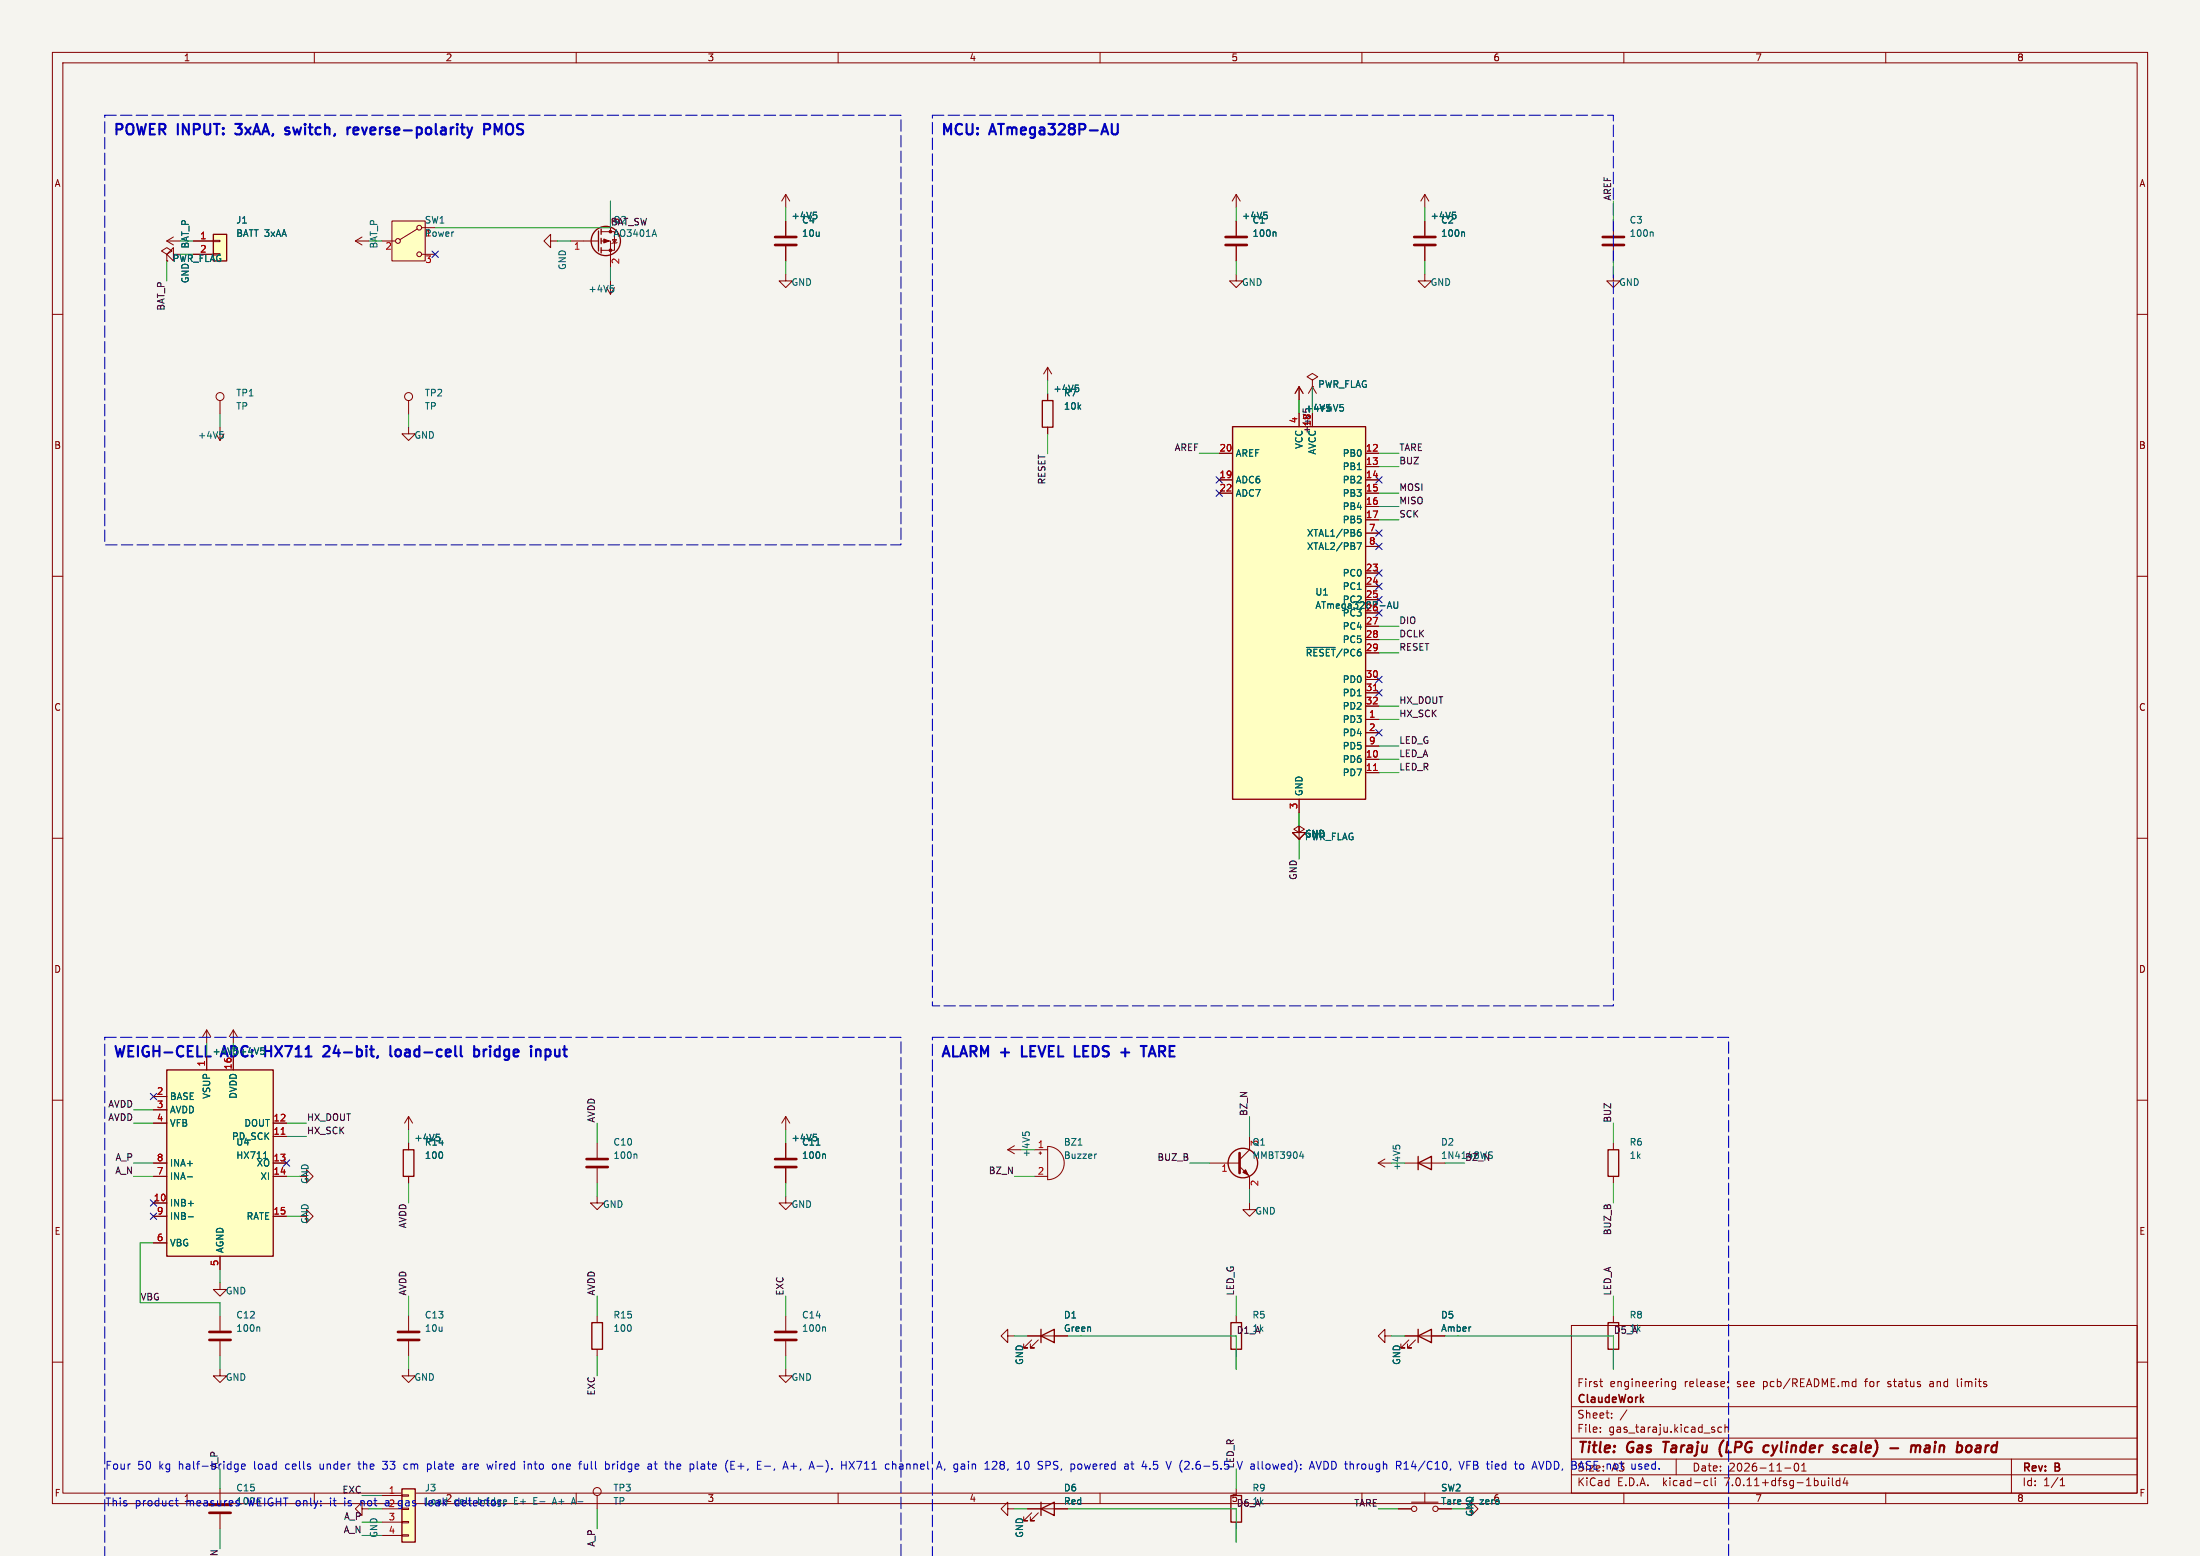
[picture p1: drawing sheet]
<svg xmlns="http://www.w3.org/2000/svg" width="420mm" height="297mm" viewBox="0 0 420 297" stroke-linecap="round" stroke-linejoin="round" font-family="sans-serif">
<path d="M0 0h420v297h-420z" fill="#f5f4ef" stroke="#f5f4ef" stroke-width=".19"/>
<g fill="none" stroke="#840000" stroke-width=".19">
<path d="M10 10h400v277h-400zM12 12h396v273h-396zM60 10v2M110 10v2M160 10v2M210 10v2M260 10v2M310 10v2M360 10v2M150 37.1l-.8 1.3M150 37.1v2.5M150 37.1l.8 1.3"/>
<path d="M236 37.1v2.5M236 37.1l-.8 1.3M236 37.1l.8 1.3M272 37.1v2.5M272 37.1l-.8 1.3M272 37.1l.8 1.3M10 60h2M31.8 48.5l1.1-.6-1.1-.6-1 .6 1 .6v1.3M31.8 49.8h.1M31.8 46h2.6M31.8 46l1.3 .8M33.1 48.5v-1.2l-1.3 1.2 1.3 1.3v-1.3h1.3"/>
<path d="M33.1 45.2l-1.3 .8M36.9 46h3.8M36.9 48.5h3.8M40.7 45.9h1.3v.2h-1.3zM67.8 46l1.3 .8M67.8 46h2.6M69.1 45.2l-1.3 .8M72.9 46h2.6M74.8 42.2h6.4v7.6h-6.4zM79.7 43.7l-3.4 2M80.5 48.5h2.6M105.1 46v-1.3l-1.3 1.3 1.3 1.3v-1.3h1.3"/>
<path d="M108.9 46h5.4M114.8 46h1.7v5.1M114.8 44.2h2.5v3.6h-2.5M116.5 40.9v3.3M116.5 53.6v2.6l.8-1.3M116.9 45.7h.8l-.4 .7zM117.8 46.3l-1 .2M150 52.3v1.3h1.3l-1.3 1.3-1.3-1.3h1.3M150 42.2v2.8M150 47v2.8M236 52.3v1.3h1.3l-1.3 1.3-1.3-1.3h1.3M236 42.2v2.8"/>
<path d="M236 47v2.8M272 52.3v1.3h1.3l-1.3 1.3-1.3-1.3h1.3M272 42.2v2.8M272 47v2.8M308 52.3v1.3h1.3l-1.3 1.3-1.3-1.3h1.3M308 42.2v2.8M308 47v2.8M408 60h2M42 76.5v2.5M78 76.5v2.5M200 70.1v2.6M200 75.2v1.3"/>
<path d="M200 70.1l-.8 1.3M200 70.1l.8 1.3M248 73.8l-.8 1.3M248 73.8v2.6M248 78.9v2.5M248 73.8l.8 1.3M250.5 72.6l1.1-.7-1.1-.6-1 .6 1 .7v1.2M250.5 73.8h.1M250.5 73.8l-.7 1.3M250.5 73.8v2.6M250.5 73.8l.8 1.3M42 81.5v2.6l.8-1.3"/>
<path d="M78 81.5v1.3h1.3l-1.3 1.3-1.3-1.3h1.3M200 81.5v1.3M232.8 86.5h2.5M232.8 91.6h2.5M232.8 94.1h2.5M260.7 86.5h2.5M260.7 89.1h2.5M260.7 91.6h2.5M260.7 94.1h2.5M260.7 96.7h2.5M260.7 99.2h2.5M10 110h2"/>
<path d="M260.7 109.4h2.5M260.7 111.9h2.5M260.7 114.5h2.5M260.7 119.5h2.5M260.7 101.8h2.5M260.7 104.3h2.5M408 110h2M260.7 137.3h2.5M260.7 139.9h2.5M260.7 122.1h2.5M260.7 124.6h2.5M260.7 129.7h2.5"/>
<path d="M260.7 132.2h2.5M260.7 134.8h2.5M10 160h2M248 157.6v1.3h1.3l-1.3 1.3-1.3-1.3h1.3l1-.6-1-.7-1 .7 1 .6v1.3M248 152.6v2.5M260.7 144.9h2.5M260.7 147.5h2.5M260.7 142.4h2.5M408 160h2M248 160.2h.1M39.5 196.6l-.8 1.3M39.5 196.6v2.5"/>
<path d="M39.5 196.6l.7 1.3M44.5 196.6l-.7 1.3M44.5 196.6v2.5M44.5 196.6l.8 1.3M10 210h2M29.3 214.4h2.5M29.3 209.3h2.5M29.3 211.8h2.5M39.5 201.7v2.5M44.5 201.7v2.5M52.2 216.9h2.5M52.2 214.4h2.5"/>
<path d="M78 213.1v2.6M78 218.2v1.3M78 213.1l-.8 1.3M78 213.1l.8 1.3M114 218.2v2.8M150 213.1v2.6M150 218.2v2.8M150 213.1l-.8 1.3M150 213.1l.8 1.3M192.4 219.5l1.3 .7M192.4 219.5h2.5M193.7 218.7l-1.3 .8"/>
<path d="M197.5 219.5h2.5M198.6 219.8v.5M200 218.8a3.2 3.2 0 0 1 3.2 3.2 3.2 3.2 0 0 1-3.2 3.2zM238.5 216.9v2.6l-1.9 1.9M308 218.2v1.3M408 210h2M29.3 222h2.5M29.3 224.5h2.5M29.3 229.6h2.5M29.3 232.2h2.5M29.3 237.2h2.5M42 239.8v2.5"/>
<path d="M52.2 222h2.5M52.2 224.5h2.5M52.2 232.2h2.5M57.2 224.5h1.3v-1.2l1.3 1.2-1.3 1.3v-1.3M57.2 232.2h1.3v-1.3l1.3 1.3-1.3 1.2v-1.2M78 224.5v1.3M114 228.4v1.2h1.3l-1.3 1.3-1.3-1.3h1.3M114 223v2.8M150 228.4v1.2h1.3l-1.3 1.3-1.3-1.3h1.3M150 223v2.8M197.5 224.5h2.5M198.3 220.1h.6"/>
<path d="M230.9 222h5.7M236.6 222.6l1.9 1.9v2.6M238.5 229.6v1.3h1.3l-1.3 1.3-1.2-1.3h1.2M263.1 222h2.6M263.1 222l1.3 .8M264.4 221.2l-1.3 .8M268.2 222h7.6M308 224.5v1.3M10 260h2M42 244.9v1.2h1.3l-1.3 1.3-1.3-1.3h1.3M42 251.2v2.8M42 256v2.8"/>
<path d="M78 251.2v2.8M78 256v2.8M114 251.2v1.3M114 257.5v1.3M150 251.2v2.8M150 256v2.8M192.4 255v-1.3l-1.3 1.3 1.3 1.3v-1.3h1.3M196.2 255h7.6M197 255.8l-1.6 1.5h.8h-.8v-.8M198.2 255.8l-1.5 1.5h.8h-.8v-.8M236 251.2v1.3M236 257.5v1.3"/>
<path d="M264.4 255v-1.3l-1.3 1.3 1.3 1.3v-1.3h1.3M268.2 255h7.6M269 255.8l-1.6 1.5h.8h-.8v-.8M270.2 255.8l-1.5 1.5h.8h-.8v-.8M300 253h108v32h-108zM308 251.2v1.3M308 257.5v1.3M408 260h2M42 261.3v1.3h1.3l-1.3 1.3-1.3-1.3h1.3M78 261.3v1.3h1.3l-1.3 1.3-1.3-1.3h1.3M150 261.3v1.3h1.3l-1.3 1.3-1.3-1.3h1.3M300 278.5h108"/>
<path d="M300 274.5h108M300 268.5h108M305.4 263.7h.5M305.5 273.2v.2M305.5 272.5v.1M305.7 264.6l.2 .1M307.7 270.5v.2M307.7 269.8v.1M310.6 269.1l-1.3 1.9M319.9 263.8l-.5-.1-.2 .3 .1 .6h.6M319.9 263.7v1.2l-.3 .3-.4-.1M327.2 272.9l.2 .2-.2 .3"/>
<path d="M327.2 272.4l.1 .1M328.7 272.5l-.5-.1-.3 .3 .2 .6h.6M329.3 272.5l.2-.1 .4 .1v.9M329.3 271.9v1.5M329.9 263.8v.1M329.9 264.6l-.1 .3M342.7 279.4a.81 .81 0 0 0 .3 1.4l.2-.2 .2-.4-.2-.8M343.9 279.7l.5-.4v1.5M353.7 263.8h.6M353.7 264.6h.6M354.3 263.2v1.5M368.4 264.2v.4"/>
<path d="M373.7 263.2v1.3l.2 .2M384 278.5v6.5M42 284.2v2.8M42 289v2.8M60 285v2M69.1 288v-1.3l-1.3 1.3 1.3 1.3v-1.3h1.3M72.9 288h3.8M72.9 285.5h3.8M72.9 290.5h3.8M72.9 293.1h3.8M76.7 293h1.3v.2h-1.3zM76.7 290.4h1.3v.3h-1.3z"/>
<path d="M76.7 285.3h1.3v.3h-1.3zM110 285v2M114 285.5v2.5M160 285v2M192.4 288v-1.3l-1.3 1.3 1.3 1.3v-1.3h1.3M196.2 288h7.6M197 288.8l-1.6 1.5h.8h-.8v-.8M198.2 288.8l-1.5 1.5h.8h-.8v-.8M210 285v2M236 284.2v1.3M236 290.5v1.3M260 285v2"/>
<path d="M266.9 288h2.6M269.5 286.7h5M272 285v1.7M279.6 288h1.3v-1.3l1.3 1.3-1.3 1.3v-1.3M300 281.5h108M310 285v2M325.6 282.6l.4 .1M326 283.5l-.4 .1M326.7 282.1v1.3l.2 .2M327.4 282.1v.1M327.4 282.6v1M340.7 280.2h1.2"/>
<path d="M343.9 280.8h.9M349.1 282.1v.1M349.1 282.6v1M349.8 282.1v1.3l.2 .2M351.2 282.7l-.4-.1-.3 .3 .2 .6h.5M351.2 282.1v1.5M352.2 282l-.3 1.1h.9M352.6 282.6v1M360 285v2M393.3 283.6h.9M393.3 282.5l.4-.4v1.5"/>
<circle cx="76" cy="46" r=".46"/>
<circle cx="80" cy="48.5" r=".46"/>
<circle cx="80" cy="43.5" r=".46"/>
<circle cx="42" cy="75.7" r=".76"/>
<circle cx="78" cy="75.7" r=".76"/>
<circle cx="114" cy="284.7" r=".76"/>
<circle cx="270" cy="288" r=".51"/>
<circle cx="274" cy="288" r=".51"/>
</g>
<g fill="none" stroke="#840000" stroke-width=".4">
<path d="M317.5 275.2h1.1M318.1 275.2l-.3 2M329 274.9a2.35 2.35 0 0 0-.3 3.1M337.5 275.9l.2 .1M338.4 275.9l.3 1.3M338.4 277.7l-.3 .2M352.6 276a.66 .66 0 0 0-1 .3v.5l.1 .3h.8M360.9 276.4h1.5M364.9 275.9l-.1 1.3M365 276h.7M365.9 276h.6M367.6 276h.7v1.2"/>
<path d="M368.4 276.3l-.7 .1a.4 .4 0 0 0-.3 .4 .4 .4 0 0 0 .2 .4l.7-.1M377.2 277.1h.8M377.3 276h.8l-.1 1.2M378.1 276.3l-.7 .1-.3 .3"/>
</g>
<g fill="none" stroke="#840000" stroke-width=".51">
<path d="M148 46.8h4M148 45.2h4M234 46.8h4M234 45.2h4M270 46.8h4M270 45.2h4M306 46.8h4M306 45.2h4M112 222.8h4M112 221.2h4M148 222.8h4M148 221.2h4"/>
<path d="M236.6 220.1v3.8M40 255.8h4M40 254.2h4M76 255.8h4M76 254.2h4M148 255.8h4M148 254.2h4M40 288.8h4M40 287.2h4"/>
</g>
<g fill="#840000" stroke="#840000" stroke-width=".19">
<path d="M237.3 223.8l.5-.5 .5 1z"/>
<path d="M115.3 45.6l1 .4-1 .4z"/>
<circle cx="116.5" cy="47.8" r=".25"/>
<circle cx="116.5" cy="44.2" r=".25"/>
</g>
<g fill="none" stroke="#840000" stroke-width=".25">
<path d="M40.7 44.7h2.6v5.1h-2.6zM114.3 44.1v3.8M114.8 43.7v1M114.8 45.5v1M114.8 47.3v1M199 76.5h2v5h-2zM235.3 81.4h25.4v71.2h-25.4zM31.8 204.2h20.4v35.6h-20.4zM77 219.5h2v5h-2zM307 219.5h2v5h-2zM270.7 222l2.6-1.3v2.6zM270.7 220.7v2.6"/>
<path d="M113 252.5h2v5h-2zM198.7 255l2.6-1.3v2.6zM198.7 253.7v2.6M235 252.5h2v5h-2zM270.7 255l2.6-1.3v2.6zM270.7 253.7v2.6M307 252.5h2v5h-2zM76.7 284.2h2.6v10.2h-2.6zM198.7 288l2.6-1.3v2.6zM198.7 286.7v2.6M235 285.5h2v5h-2z"/>
<circle cx="115.7" cy="46" r="2.79"/>
<circle cx="237.3" cy="222" r="2.82"/>
</g>
<g fill="none" stroke="#006464" stroke-width=".19">
<path d="M116.5 54.5h.6M116.9 55l.3 .2v.3l-.3 .2M124.9 43.8l.4 1.3M155.3 40.5h.6M155.8 41l.1 .2-.1 .5M241.3 40.5h.6M241.7 41l.2 .2v.3l-.2 .3M243.4 44.3l.2 .2v.6M277.3 40.5h.6M277.7 41l.2 .2v.3l-.2 .3M279.4 44.3l.2 .2v.6M315.4 44.3l.2 .2v.6"/>
<path d="M205.3 73.5h.6M205.8 74l.1 .2-.1 .5M255.8 77.2h.6M256.2 77.7l.3 .2v.3l-.3 .3M42 82.4h.6M42.4 82.9l.2 .2v.3l-.2 .3M259.1 103.6h.8l-.5 1.3M259.2 101.7l.4-.1 .2 .2-.1 .5h-.3l-.2-.1M259.7 101.1h-.3l-.2 .3M265 115.8h.6M265.3 114.8l.4 1.3M266.1 114.8v1.1l.3 .2h.2l.2-.2v-1.1"/>
<path d="M249.4 123.6h5.5M49.8 200h.6M50.2 200.5l.3 .2v.3l-.3 .3M83.3 216.5h.6M155.3 216.5h.6M155.8 218.6h.8M195.2 216.1v.6M195.7 216.3l.3-.2h.3l.2 .2M205.8 218.6h.8M266 218.7v.6M266.4 218.8l.3-.2h.3l.2 .2M284.4 219.8l.5 .1"/>
<path d="M35.8 224.6h.9M36 229.7h.9M36 232.3h.9M121.4 220.3l.2 .2v.6M157.4 220.3l.2 .2v.6M209.3 220.3h-.2M248.1 220.7h.8M248.7 220.3v.8M284.4 220.5l.4 .1 .1 .3-.2 .2h-.3M49.4 253.3l.2 .2v.6M157.4 253.3l.2 .2v.6M105.5 286.8h.6"/>
<path d="M105.8 285.8l-.4 1.3M109.2 286.8h.6M109.5 285.8l-.4 1.3"/>
</g>
<g fill="#ffffc2" stroke="#ffffc2" stroke-width=".19">
<path d="M76.7 284.2h2.6v10.2h-2.6z"/>
<path d="M74.8 42.2h6.4v7.6h-6.4z"/>
<path d="M40.7 44.7h2.6v5.1h-2.6z"/>
<path d="M235.3 81.4h25.4v71.2h-25.4z"/>
<path d="M31.8 204.2h20.4v35.6h-20.4z"/>
</g>
<path d="M262.2 131.8h.7M262.2 147.1h.7M53.7 216.5h.7" fill="none" stroke="#a90000" stroke-width=".19"/>
<g fill="none" stroke="#0000c2" stroke-width=".19">
<path d="M45.5 279.4v1.3l-.3 .2h-.4M45.5 279.5l-.5-.1-.3 .3M46.1 279.9l.7-.1-.1-.3-.4-.1-.2 .3 .1 .7h.5M68.3 279.4h.6M73 278.9h1M77.7 279.4l-.5 .1-.1 .2 .1 .6 .5 .1M81.6 279.5h.6M81.6 279.4v1.5M88.4 279.5l.4-.1 .2 .3M89 279.8l-.5 .1a.29 .29 0 0 0-.2 .3 .29 .29 0 0 0 .2 .2h.5M94.1 279.4l-.3 1-.3-.7-.3 .7M100.1 278.9v.2"/>
<path d="M100.8 279.4v1M101.2 279.4l-.4 .2M105.6 279.5l.4-.1 .2 .3v.6l-.2 .1h-.4M111.5 279.4v.8l.2 .2h.3M115.7 279.4h.3l.3 .3-.1 .6-.5 .1M117 279.4v1M117.1 279.5l-.1 .2M123.9 279.4h.3l.2 .3v.7M124.4 279.8l-.5 .1M124.9 279.4h.6M125.1 278.9v1.3l.2 .2M128.4 279.4l.2 .3v.7"/>
<path d="M133.1 278.9v1.3l.2 .2M139.5 279.7h.5M140.2 278.9h-.7v1.5h.7M146 279.9h1.1M151 279.9h1.1M151.5 279.3v1.1M156 279.9h1.1M162.1 278.9l1 1.5M163.1 278.9l-1 1.5M170.6 279.4h.2l.2 .3v.7M172.2 279.4l-.5 .1M172.2 279.9h-.3a.29 .29 0 0 0-.2 .3 .29 .29 0 0 0 .2 .2h.3"/>
<path d="M191.2 279.6l-.3 .3 .1 .4 .2 .1h.4M191.2 279.6h.3M191.5 279.6l.1 .1M191.6 279l-.4-.1-.2 .2-.1 .2 .3 .3M191.6 279.5l-.1 .1M201.2 279h.8M201.2 279.6l.7 .3M208.2 279.4l-.3 1-.3-.7M218.4 278.9l-.4 1h1M226.2 279l.5-.1 .3 .3M227 279.4l-.9 1h.9M238.8 279.5h.6l.1 .9"/>
<path d="M239.5 279.8l-.5 .1a.29 .29 0 0 0-.3 .3 .29 .29 0 0 0 .3 .2h.5M240.2 278.9v1.3l.2 .2M252.7 278.9a.76 .76 0 0 1 .9 .8 .76 .76 0 0 1-.9 .7M255 279.3l-.2-.3-.6-.1v1.5h.6l.2-.3M269.5 279.9h.9M272 278.9l-1.3 1.9M281.3 278.9h.5l.2 .2 .1 .3-.3 .3M281.3 279.7h.5M281.8 279.7a.4 .4 0 0 1 .4 .3 .4 .4 0 0 1-.3 .4h-.6M283.7 279.4h.6M284 278.9v1.3l.2 .2M293.7 278.9l.5 1.5 .5-1.5"/>
<path d="M33.5 286.4h.5M33.7 285.9v1.3l.3 .2M44.7 280.2l.3 .2h.5M68.9 286.4v1M69 286.5l-.1 .1M73 280.3l.7 .1M73.6 286.9v.5M76.1 287.9h.4M76.2 287.4h.4M76.6 286.4l-.4 .1M81.6 280.4h.6M124.4 280.4h-.5"/>
<path d="M201.9 280.3l-.6 .1M298.3 280.4l-.1 .3"/>
</g>
<g fill="none" stroke="#0000c2" stroke-width=".4">
<path d="M44.9 23.7h1.2M44.9 25.5l.3 .2M54.5 24.9l.7 .2 .1 .2-.1 .3-.6 .1M54.5 24.4l.2-.1 .5 .1M66.9 24.3l-.4 .1-.2 .3M68.1 24.3h-.3l-.3 .3 .1 1 .5 .1M68.4 24.8l-.9 .2M92.4 24.7h.8a.54 .54 0 0 0 .4-.5 .54 .54 0 0 0-.4-.5h-.8v2M95.1 25.1l-.7-1.4v2M213.4 23.7l-.1 1.8-.3 .2h-.4l-.3-.2M50.6 199.7v2M62.7 199.7h-.7l-.2 .1"/>
<path d="M74.5 199.7v1.7l.3 .3M90.5 199.7v2M195.1 199.7v2h.9M217.8 199.7h1.1M218.3 199.7v2M39.3 201.7h.9M50.6 200.6h1.2M62.8 200.5l-1.1 1.2h1.2M76.3 200.4a.54 .54 0 0 0-.8 .3v.6a.54 .54 0 0 0 .8 .3M90.5 200.4l.6-.1 .4 .4v.6l-.2 .3h-.8M92.3 200.3v1.4M92.9 200.3l-.4 .1-.2 .3"/>
<path d="M104.1 201.6l.6 .1M104.1 200.3v2M104.7 200.3l-.6 .1M214 200.9h1.6M219.3 201.7l.7-2 .6 2M219.5 201.1h.9"/>
</g>
<path d="M20 22h152v82h-152v-82M178 22h130v170h-130v-170M20 198h152v99.1M178 198h152v99.1M20 297.1v-99.1M178 297.1v-99.1" fill="none" stroke="#0000c2" stroke-width=".2" stroke-dasharray="2.2 .8"/>
<g fill="none" stroke="#009600" stroke-width=".19">
<path d="M116.5 38.4v5.1h-33.4M150 39.6v2.6M236 39.6v2.6M272 39.6v2.6M308 38.4v3.8M31.8 49.8v3.8M106.4 46h2.5M116.5 51.1v2.5M150 49.8v2.5M236 49.8v2.5M272 49.8v2.5M308 49.8v2.5"/>
<path d="M42 79v2.5M78 79v2.5M200 72.7v2.5M248 76.4v2.5M250.5 73.8v5.1M200 82.8v3.8M229 86.5h3.8M263.2 86.5h3.9M263.2 89.1h3.9M263.2 99.2h3.9M263.2 96.7h3.9M263.2 94.1h3.9"/>
<path d="M263.2 119.5h3.9M263.2 124.6h3.9M263.2 122.1h3.9M263.2 134.8h3.9M263.2 137.3h3.9M248 155.1v2.5M263.2 144.9h3.9M263.2 147.5h3.9M263.2 142.4h3.9M248 160.2v3.8M39.5 199.1v2.6M44.5 199.1v2.6"/>
<path d="M25.5 214.4h3.8M25.5 211.8h3.8M54.7 214.4h3.8M54.7 216.9h3.8M78 215.7v2.5M114 214.4v3.8M150 215.7v2.5M194.9 219.5h2.6M238.5 213.1v3.8M308 214.4v3.8M25.5 224.5h3.8M25.5 222h3.8"/>
<path d="M29.3 237.2h-2.5v11.4h15.2v2.6M54.7 224.5h2.5M54.7 232.2h2.5M78 225.8v3.8M114 225.8v2.6M150 225.8v2.6M193.7 224.5h3.8M227.1 222h3.8M238.5 227.1v2.5M265.7 222h2.5M275.8 222h3.8M308 225.8v3.8"/>
<path d="M42 242.3v2.6M42 258.8v2.5M78 247.4v3.8M78 258.8v2.5M114 247.4v3.8M114 258.8v3.8M150 247.4v3.8M150 258.8v2.5M193.7 255h2.5M206.4 255h29.6v6.3M236 247.4v3.8M265.7 255h2.5"/>
<path d="M278.4 255h29.6v6.3M308 247.4v3.8M42 280.4v3.8M42 291.8v3.8M69.1 290.5h3.8M69.1 293.1h3.8M69.1 285.5h3.8M114 288v3.8M193.7 288h2.5M206.4 288h29.6v6.4M236 280.4v3.8M263.1 288h3.8"/>
<path d="M277.1 288h2.5"/>
</g>
<g fill="none" stroke="#000084" stroke-width=".19">
<path d="M82.5 47.9l1.2 1.2M83.7 47.9l-1.2 1.2M232.2 91l1.2 1.2M232.2 93.5l1.2 1.2M233.4 91l-1.2 1.2M233.4 93.5l-1.2 1.2M262.6 91l1.3 1.2M263.9 91l-1.3 1.2M262.6 113.9l1.3 1.2M262.6 111.3l1.3 1.2M262.6 101.2l1.3 1.2M262.6 103.7l1.3 1.2"/>
<path d="M262.6 108.8l1.3 1.2M262.6 116.4l1.3 1.2M263.9 113.9l-1.3 1.2M263.9 111.3l-1.3 1.2M263.9 101.2l-1.3 1.2M263.9 103.7l-1.3 1.2M263.9 108.8l-1.3 1.2M263.9 116.4l-1.3 1.2M262.6 129.1l1.3 1.2M262.6 139.3l1.3 1.2M262.6 131.6l1.3 1.2M263.9 129.1l-1.3 1.2"/>
<path d="M263.9 139.3l-1.3 1.2M263.9 131.6l-1.3 1.2M28.7 208.7l1.2 1.2M29.9 208.7l-1.2 1.2M28.7 229l1.2 1.2M28.7 231.6l1.2 1.2M29.9 229l-1.2 1.2M29.9 231.6l-1.2 1.2M54.1 221.4l1.2 1.2M55.3 221.4l-1.2 1.2"/>
</g>
<g font-size="2.8" fill="#0000c2">
<text x="21.5" y="26.3">POWER</text>
<text x="34" y="26.3">INPUT:</text>
<text x="46" y="26.3">3xAA,</text>
<text x="56.2" y="26.3">switch,</text>
<text x="68.8" y="26.3">reverse-polarity</text>
<text x="95.7" y="26.3">PMOS</text>
<text x="179.5" y="26.3">MCU:</text>
<text x="189.2" y="26.3">ATmega328P-AU</text>
<text x="21.5" y="202.4">WEIGH-CELL</text>
<text x="51.5" y="202.4">HX711</text>
<text x="63.5" y="202.4">24-bit,</text>
<text x="77" y="202.4">load-cell</text>
<text x="93.8" y="202.4">bridge</text>
<text x="105.4" y="202.4">input</text>
<text x="179.5" y="202.4">ALARM +</text>
<text x="196" y="202.4">LEVEL LEDS</text>
<text x="221.3" y="202.4">TARE</text>
</g>
<text font-size="2.8" fill="#006464" x="42.5" y="202.4">ADC:</text>
<g font-size="2.8" fill="#840000">
<text x="301" y="277.9">Title:</text>
<text x="310.6" y="277.9">Gas</text>
<text x="318.4" y="277.9">Taraju</text>
<text x="329.9" y="277.9">(LPG</text>
<text x="339.1" y="277.9">cylinder</text>
<text x="353.3" y="277.9">scale)</text>
<text x="364.8" y="277.9">-</text>
<text x="369.6" y="277.9">main</text>
<text x="379.2" y="277.9">board</text>
</g>
<g font-size="2.1" fill="#840000">
<text x="301" y="268.2">ClaudeWork</text>
<text x="301" y="265">First</text>
<text x="307.3" y="265">engineering</text>
<text x="321.6" y="265">release;</text>
<text x="331.7" y="265">see</text>
<text x="336.8" y="265">pcb/README.md</text>
<text x="356.5" y="265">for</text>
<text x="360.9" y="265">status</text>
<text x="369.1" y="265">and</text>
<text x="374.5" y="265">limits</text>
<text x="301" y="273.7">File:</text>
<text x="301" y="271">Sheet:</text>
<text x="307.1" y="273.7">gas_taraju.kicad_sch</text>
<text x="318.5" y="280.7">used.Date:</text>
<text x="330" y="281.1">2026-11-01</text>
<text x="386" y="281.3">Rev:</text>
<text x="392.4" y="281.3">B</text>
<text x="301" y="283.9">KiCad</text>
<text x="308.7" y="283.9">E.D.A.</text>
<text x="317.6" y="283.9">kicad-cli</text>
<text x="329.5" y="283.9">7.0.11+dfsg-1build4</text>
<text x="386" y="283.9">Id:</text>
<text x="390.1" y="283.9">1/1</text>
</g>
<g font-size="2.1" fill="#0000c2">
<text x="20" y="280.7">Four</text>
<text x="26.2" y="280.7">50</text>
<text x="30.4" y="280.7">kg</text>
<text x="34.3" y="280.7">half-bridge</text>
<text x="48.8" y="280.7">load</text>
<text x="54.9" y="280.7">cells</text>
<text x="61.6" y="280.7">under</text>
<text x="69.2" y="280.7">the</text>
<text x="74" y="280.7">33</text>
<text x="78.1" y="280.7">cm</text>
<text x="82.7" y="280.7">plate</text>
<text x="89.7" y="280.7">are</text>
<text x="94.5" y="280.7">wired</text>
<text x="101.7" y="280.7">into</text>
<text x="107.3" y="280.7">one</text>
<text x="112.6" y="280.7">full</text>
<text x="117.7" y="280.7">bridge</text>
<text x="126" y="280.7">at</text>
<text x="129.5" y="280.7">the</text>
<text x="134.3" y="280.7">plate</text>
<text x="141.2" y="280.7">(E+,</text>
<text x="147.4" y="280.7">E-,</text>
<text x="152.7" y="280.7">A+,</text>
<text x="157.8" y="280.7">A-).</text>
<text x="164" y="280.7">HX711</text>
<text x="172.6" y="280.7">channel</text>
<text x="182.7" y="280.7">A, gain</text>
<text x="192" y="280.7">128,</text>
<text x="198.3" y="280.7">10</text>
<text x="202.5" y="280.7">SPS,</text>
<text x="208.9" y="280.7">powered</text>
<text x="219.3" y="280.7">at</text>
<text x="222.8" y="280.7">4.5</text>
<text x="227.7" y="280.7">V (2.6-5.5</text>
<text x="241.6" y="280.7">V allowed):</text>
<text x="255.7" y="280.7">AVDD through</text>
<text x="272.4" y="280.7">R14/C10,</text>
<text x="284.7" y="280.7">VFB tied</text>
<text x="295.6" y="280.7">to</text>
<text x="299.1" y="280.7">AVDD,</text>
<text x="301" y="281.1">Size: BASE not</text>
<text x="307.6" y="281.1">A3</text>
<text x="20" y="287.7">This</text>
<text x="25.7" y="287.7">product</text>
<text x="35.5" y="287.7">measures</text>
<text x="47.5" y="287.7">WEIGHT only:</text>
<text x="63.4" y="287.7">it</text>
<text x="66.3" y="287.7">is</text>
<text x="74.4" y="287.7">a</text>
<text x="77.1" y="287.7">gas</text>
<text x="88.2" y="287.7">detector.</text>
</g>
<text font-size="2.1" fill="#009600" x="69.5" y="287.7">not</text>
<g font-size="1.8" fill="#840000">
<text x="35" y="11.9">1</text>
<text x="85" y="11.9">2</text>
<text x="135" y="11.9">3</text>
<text x="185" y="11.9">4</text>
<text x="235" y="11.9">5</text>
<text x="285" y="11.9">6</text>
<text x="335" y="11.9">7</text>
<text x="385" y="11.9">8</text>
<text x="10.3" y="35.9">A</text>
<text x="408.3" y="35.9">A</text>
<text x="10.3" y="85.9">B</text>
<text x="408.2" y="85.9">B</text>
<text x="251" y="116.4">ATmega328P-AU</text>
<text x="10.3" y="135.9">C</text>
<text x="408.2" y="135.9">C</text>
<text x="10.3" y="185.9">D</text>
<text x="408.2" y="185.9">D</text>
<text x="10.3" y="235.9">E</text>
<text x="408.3" y="235.9">E</text>
<text x="10.3" y="285.9">F</text>
<text x="135" y="286.9">3</text>
<text x="185" y="286.9">4</text>
<text x="275" y="287.4">Tare</text>
<text x="335" y="286.9">7</text>
<text x="385" y="286.9">8</text>
<text x="408.3" y="285.9">F</text>
</g>
<g font-size="1.8" fill="#0f0f0f">
<text x="307.6" y="38.4" transform="rotate(-90 307.6 38.4)">AREF</text>
<text x="116.5" y="43.1">BAT_SW</text>
<text x="117" y="42.9">Q2</text>
<text x="118.5" y="42.9" transform="rotate(-90 118.5 42.9)">3</text>
<text x="31.5" y="59.4" transform="rotate(-90 31.5 59.4)">BAT_P</text>
<text x="224.2" y="86.2">AREF</text>
<text x="267.1" y="88.7">BUZ</text>
<text x="267.1" y="86.2">TARE</text>
<text x="199.7" y="92.6" transform="rotate(-90 199.7 92.6)">RESET</text>
<text x="267.1" y="93.8">MOSI</text>
<text x="267.1" y="98.9">SCK</text>
<text x="267.1" y="96.3">MISO</text>
<text x="267.1" y="119.2">DIO</text>
<text x="267.1" y="124.3">RESET</text>
<text x="267.1" y="121.7">DCLK</text>
<text x="267.1" y="134.4">HX_DOUT</text>
<text x="267.1" y="137">HX_SCK</text>
<text x="267.1" y="142.1">LED_G</text>
<text x="267.1" y="147.1">LED_R</text>
<text x="267.1" y="144.6">LED_A</text>
<text x="247.7" y="168.1" transform="rotate(-90 247.7 168.1)">GND</text>
<text x="20.6" y="214">AVDD</text>
<text x="20.6" y="211.5">AVDD</text>
<text x="58.5" y="214">HX_DOUT</text>
<text x="113.7" y="214.4" transform="rotate(-90 113.7 214.4)">AVDD</text>
<text x="238.2" y="213.1" transform="rotate(-90 238.2 213.1)">BZ_N</text>
<text x="307.6" y="214.4" transform="rotate(-90 307.6 214.4)">BUZ</text>
<text x="22" y="221.7">A_P</text>
<text x="58.5" y="216.6">HX_SCK</text>
<text x="220.9" y="221.7">BUZ_B</text>
<text x="279.6" y="221.7">BZ_N</text>
<text x="21.9" y="224.2">A_N</text>
<text x="188.7" y="224.2">BZ_N</text>
<text x="77.7" y="234.5" transform="rotate(-90 77.7 234.5)">AVDD</text>
<text x="307.6" y="235.9" transform="rotate(-90 307.6 235.9)">BUZ_B</text>
<text x="26.8" y="248.3">VBG</text>
<text x="77.7" y="247.4" transform="rotate(-90 77.7 247.4)">AVDD</text>
<text x="113.7" y="247.4" transform="rotate(-90 113.7 247.4)">AVDD</text>
<text x="149.7" y="247.4" transform="rotate(-90 149.7 247.4)">EXC</text>
<text x="235.7" y="247.4" transform="rotate(-90 235.7 247.4)">LED_G</text>
<text x="307.6" y="247.4" transform="rotate(-90 307.6 247.4)">LED_A</text>
<text x="236" y="254.7">D1_A</text>
<text x="239" y="254.4">1k</text>
<text x="308" y="254.7">D5_A</text>
<text x="311" y="254.4">1k</text>
<text x="113.7" y="266.5" transform="rotate(-90 113.7 266.5)">EXC</text>
<text x="65.3" y="285.1">EXC</text>
<text x="235" y="286.9">5</text>
<text x="236" y="287.7">D6_A</text>
<text x="239" y="287.4">1k</text>
<text x="258.4" y="287.7">TARE</text>
<text x="65.5" y="292.7">A_N</text>
<text x="65.6" y="290.2">A_P</text>
<text x="41.7" y="297" transform="rotate(-90 41.7 297)">N</text>
<text x="113.7" y="295.3" transform="rotate(-90 113.7 295.3)">A_P</text>
</g>
<g font-size="1.8" fill="#006464">
<text x="36.2" y="47.5" transform="rotate(-90 36.2 47.5)">BAT_P</text>
<text x="45" y="42.9">J1</text>
<text x="45" y="45.4">BATT 3xAA</text>
<text x="81" y="42.9">SW1</text>
<text x="81" y="45.4">Power</text>
<text x="81.1" y="45.4">1</text>
<text x="117" y="45.4">AO3401A</text>
<text x="151" y="42.1">+4V5</text>
<text x="153" y="42.9">C4</text>
<text x="153" y="45.4">10u</text>
<text x="237" y="42.1">+4V5</text>
<text x="239" y="42.9">C1</text>
<text x="239" y="45.4">100n</text>
<text x="273" y="42.1">+4V5</text>
<text x="275" y="42.9">C2</text>
<text x="275" y="45.4">100n</text>
<text x="311" y="42.9">C3</text>
<text x="311" y="45.4">100n</text>
<text x="32.8" y="50.2">PWR_FLAG</text>
<text x="38.1" y="48.3">2</text>
<text x="108.2" y="51.6" transform="rotate(-90 108.2 51.6)">GND</text>
<text x="36.2" y="54.2" transform="rotate(-90 36.2 54.2)">GND</text>
<text x="112.2" y="56">+4V5</text>
<text x="151" y="54.8">GND</text>
<text x="237" y="54.8">GND</text>
<text x="273" y="54.8">GND</text>
<text x="309" y="54.8">GND</text>
<text x="45" y="75.9">TP1</text>
<text x="81" y="75.9">TP2</text>
<text x="201" y="75.1">+4V5</text>
<text x="203" y="75.9">R7</text>
<text x="251.5" y="74.2">PWR_FLAG</text>
<text x="37.7" y="83.9">+4V5</text>
<text x="45" y="78.4">TP</text>
<text x="79" y="83.9">GND</text>
<text x="81" y="78.4">TP</text>
<text x="203" y="78.4">10k</text>
<text x="249" y="78.8">+4V5</text>
<text x="250.2" y="82.9" transform="rotate(-90 250.2 82.9)">+4V5</text>
<text x="251.5" y="78.8">+4V5</text>
<text x="235.8" y="87.4">AREF</text>
<text x="248.9" y="85.8" transform="rotate(-90 248.9 85.8)">VCC</text>
<text x="251.4" y="86.9" transform="rotate(-90 251.4 86.9)">AVCC</text>
<text x="256.2" y="87.4">PB0</text>
<text x="256.2" y="89.9">PB1</text>
<text x="235.8" y="92.5">ADC6</text>
<text x="235.8" y="95">ADC7</text>
<text x="256.2" y="92.5">PB2</text>
<text x="256.2" y="95">PB3</text>
<text x="256.2" y="97.5">PB4</text>
<text x="256.2" y="100.1">PB5</text>
<text x="249.4" y="102.6">XTAL1/PB6</text>
<text x="249.4" y="105.2">XTAL2/PB7</text>
<text x="251" y="113.9">U1</text>
<text x="256.2" y="110.2">PC0</text>
<text x="256.2" y="112.8">PC1</text>
<text x="256.2" y="115.3">PC2</text>
<text x="256.2" y="117.9">PC3</text>
<text x="249.2" y="125.5">~{RESET}/PC6</text>
<text x="256.2" y="120.4">PC4</text>
<text x="256.2" y="122.9">PC5</text>
<text x="256.2" y="130.6">PD0</text>
<text x="256.2" y="133.1">PD1</text>
<text x="256.2" y="135.6">PD2</text>
<text x="256.2" y="138.2">PD3</text>
<text x="256.2" y="140.7">PD4</text>
<text x="256.2" y="143.3">PD5</text>
<text x="256.2" y="145.8">PD6</text>
<text x="256.2" y="148.3">PD7</text>
<text x="248.9" y="152.1" transform="rotate(-90 248.9 152.1)">GND</text>
<text x="249" y="160.6">PWR_FLAG</text>
<text x="249" y="160">GND</text>
<text x="40.5" y="201.5">+4V5</text>
<text x="45.5" y="201.5">+4V5</text>
<text x="40.3" y="209.8" transform="rotate(-90 40.3 209.8)">VSUP</text>
<text x="45.4" y="209.8" transform="rotate(-90 45.4 209.8)">DVDD</text>
<text x="32.3" y="210.2">BASE</text>
<text x="32.3" y="212.7">AVDD</text>
<text x="32.3" y="215.2">VFB</text>
<text x="46.6" y="215.2">DOUT</text>
<text x="44.2" y="217.8">PD_SCK</text>
<text x="45" y="218.9">U4</text>
<text x="45" y="221.4">HX711</text>
<text x="79" y="218.1">+4V5</text>
<text x="81" y="218.9">R14</text>
<text x="81" y="221.4">100</text>
<text x="117" y="221.4">100n</text>
<text x="117" y="218.9">C10</text>
<text x="151" y="218.1">+4V5</text>
<text x="153" y="218.9">C11</text>
<text x="153" y="221.4">100n</text>
<text x="196.8" y="221" transform="rotate(-90 196.8 221)">+4V5</text>
<text x="203" y="218.9">BZ1</text>
<text x="203" y="221.4">Buzzer</text>
<text x="239" y="218.9">Q1</text>
<text x="239" y="221.4">MMBT3904</text>
<text x="240.5" y="218.9" transform="rotate(-90 240.5 218.9)">3</text>
<text x="275" y="218.9">D2</text>
<text x="275" y="221.4">1N4148WS</text>
<text x="311" y="218.9">R6</text>
<text x="311" y="221.4">1k</text>
<text x="32.3" y="225.4">INA-</text>
<text x="32.3" y="222.9">INA+</text>
<text x="48.9" y="222.9">XO</text>
<text x="49.6" y="225.4">XI</text>
<text x="59.1" y="226.1" transform="rotate(-90 59.1 226.1)">GND</text>
<text x="267.5" y="223.5" transform="rotate(-90 267.5 223.5)">+4V5</text>
<text x="32.3" y="230.5">INB+</text>
<text x="32.3" y="233">INB-</text>
<text x="47" y="233">RATE</text>
<text x="59.1" y="233.7" transform="rotate(-90 59.1 233.7)">GND</text>
<text x="115" y="230.8">GND</text>
<text x="151" y="230.8">GND</text>
<text x="239.5" y="232">GND</text>
<text x="32.3" y="238.1">VBG</text>
<text x="42.9" y="239.3" transform="rotate(-90 42.9 239.3)">AGND</text>
<text x="43" y="247.3">GND</text>
<text x="45" y="251.9">C12</text>
<text x="81" y="251.9">C13</text>
<text x="117" y="251.9">R15</text>
<text x="153" y="251.9">C14</text>
<text x="203" y="251.9">D1</text>
<text x="239" y="251.9">R5</text>
<text x="275" y="251.9">D5</text>
<text x="311" y="251.9">R8</text>
<text x="45" y="254.4">100n</text>
<text x="81" y="254.4">10u</text>
<text x="117" y="254.4">100</text>
<text x="153" y="254.4">100n</text>
<text x="203" y="254.4">Green</text>
<text x="275" y="254.4">Amber</text>
<text x="43" y="263.8">GND</text>
<text x="79" y="263.8">GND</text>
<text x="151" y="263.8">GND</text>
<text x="195.5" y="260.6" transform="rotate(-90 195.5 260.6)">GND</text>
<text x="267.5" y="260.6" transform="rotate(-90 267.5 260.6)">GND</text>
<text x="45" y="284.9">C15</text>
<text x="81" y="284.9">J3</text>
<text x="98.4" y="287.4">E+</text>
<text x="102.3" y="287.4">E-</text>
<text x="106.2" y="287.4">A+</text>
<text x="110" y="287.4">A-</text>
<text x="117" y="284.9">TP3</text>
<text x="117" y="287.4">TP</text>
<text x="203" y="284.9">D6</text>
<text x="203" y="287.4">Red</text>
<text x="239" y="284.9">R9</text>
<text x="275" y="284.9">SW2</text>
<text x="280.2" y="287.4">/</text>
<text x="282.7" y="287.4">zero</text>
<text x="285" y="286.9">6</text>
<text x="72.2" y="293.6" transform="rotate(-90 72.2 293.6)">GND</text>
<text x="195.5" y="293.6" transform="rotate(-90 195.5 293.6)">GND</text>
<text x="281.5" y="289.5" transform="rotate(-90 281.5 289.5)">GND</text>
</g>
<g font-size="1.8" fill="#a90000">
<text x="38.1" y="45.7">1</text>
<text x="73.5" y="48">2</text>
<text x="109.5" y="48">1</text>
<text x="81.1" y="50.5">3</text>
<text x="118.5" y="50.5" transform="rotate(-90 118.5 50.5)">2</text>
<text x="247.7" y="80.9" transform="rotate(-90 247.7 80.9)">4</text>
<text x="250.3" y="81.5" transform="rotate(-90 250.3 81.5)">18</text>
<text x="232.7" y="86.3">20</text>
<text x="260.7" y="86.3">12</text>
<text x="260.7" y="88.8">13</text>
<text x="232.7" y="91.3">19</text>
<text x="232.7" y="93.9">22</text>
<text x="260.7" y="91.3">14</text>
<text x="260.7" y="93.9">15</text>
<text x="260.7" y="96.4">16</text>
<text x="260.7" y="99">17</text>
<text x="261.3" y="101.5">7</text>
<text x="261.3" y="104">8</text>
<text x="260.7" y="109.1">23</text>
<text x="260.7" y="111.7">24</text>
<text x="260.7" y="114.2">25</text>
<text x="260.7" y="116.7">26</text>
<text x="260.7" y="119.3">27</text>
<text x="260.7" y="121.8">28</text>
<text x="260.7" y="124.4">29</text>
<text x="260.7" y="129.4">30</text>
<text x="260.7" y="132">31</text>
<text x="260.7" y="134.5">32</text>
<text x="261.3" y="137.1">1</text>
<text x="261.3" y="139.6">2</text>
<text x="261.3" y="142.1">9</text>
<text x="260.7" y="144.7">10</text>
<text x="260.7" y="147.2">11</text>
<text x="247.7" y="154.5" transform="rotate(-90 247.7 154.5)">3</text>
<text x="39.2" y="203.7" transform="rotate(-90 39.2 203.7)">1</text>
<text x="29.9" y="209">2</text>
<text x="44.3" y="204.3" transform="rotate(-90 44.3 204.3)">16</text>
<text x="29.9" y="211.6">3</text>
<text x="29.9" y="214.1">4</text>
<text x="52.1" y="214.1">12</text>
<text x="29.9" y="221.7">8</text>
<text x="52.1" y="216.7">11</text>
<text x="52.1" y="221.7">13</text>
<text x="198" y="219.2">1</text>
<text x="29.9" y="224.3">7</text>
<text x="52.1" y="224.3">14</text>
<text x="198" y="224.3">2</text>
<text x="233.1" y="224">1</text>
<text x="240.5" y="226.5" transform="rotate(-90 240.5 226.5)">2</text>
<text x="29.3" y="229.4">10</text>
<text x="29.9" y="231.9">9</text>
<text x="52.1" y="231.9">15</text>
<text x="29.9" y="237">6</text>
<text x="41.7" y="241.8" transform="rotate(-90 41.7 241.8)">5</text>
<text x="74.1" y="285.2">1</text>
<text x="74.1" y="290.3">3</text>
<text x="74.1" y="292.8">4</text>
</g>
<text font-size="1.8" fill="#009600" x="72.2" y="47.5" transform="rotate(-90 72.2 47.5)">BAT_P</text>
<g font-size="1.8" fill="#0000c2">
<text x="41.7" y="280.4" transform="rotate(-90 41.7 280.4)">A_P</text>
<text x="235.7" y="280.4" transform="rotate(-90 235.7 280.4)">LED_R</text>
<text x="35" y="286.9">1</text>
<text x="45" y="287.4">100n</text>
<text x="74.1" y="287.7">2</text>
<text x="81" y="287.4">Load</text>
<text x="85" y="286.9">2</text>
<text x="86.7" y="287.4">cell</text>
<text x="91.3" y="287.4">bridge</text>
</g>
</svg>
